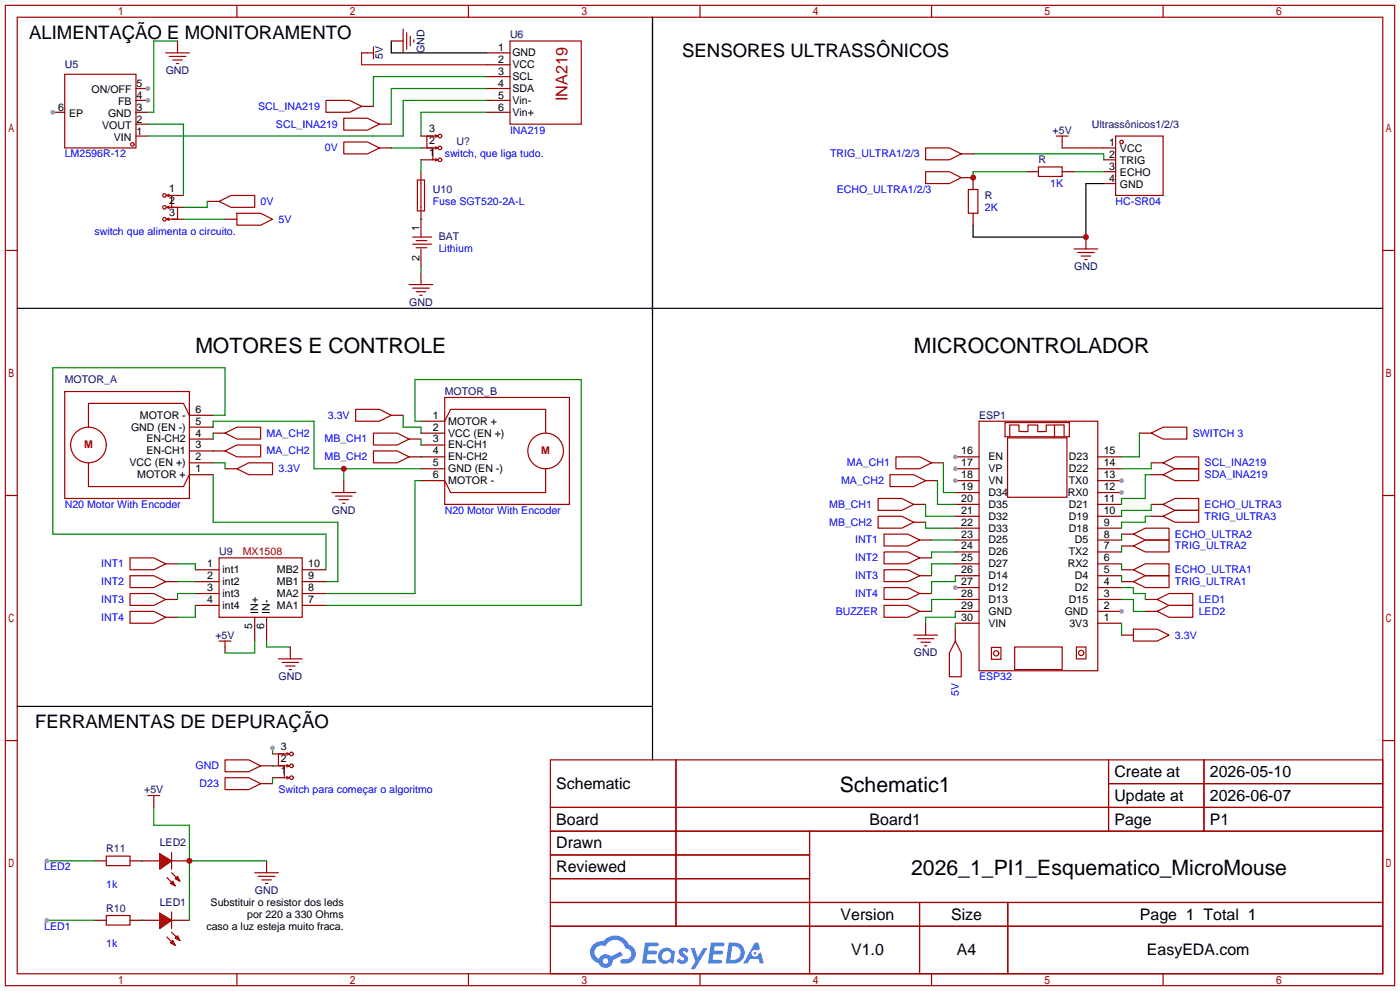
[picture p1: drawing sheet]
<svg xmlns="http://www.w3.org/2000/svg" width="299mm" height="212mm" viewBox="0 0 299 212" stroke-linecap="round" stroke-linejoin="round" font-family="sans-serif">
<g fill="none" stroke="#a10000" stroke-width=".25">
<path d="M1.1 1.1h297.2v209.6h-297.2zM3.7 3.7h292.1v204.5h-292.1zM50.7 1.1v2.6M100.2 1.1v2.6M149.7 1.1v2.6M199.3 1.1v2.6M248.8 1.1v2.6M1.1 53.5h2.6M295.8 53.5h2.5M1.1 105.9h2.6M295.8 105.9h2.5M1.1 158.3h2.6"/>
<path d="M295.8 158.3h2.5M117.7 162.4h178.1v45.8h-178.1zM117.7 172.6h178.1M117.7 177.7h178.1M144.6 162.4v35.6M173.2 177.7v30.5M237.1 162.4v15.3M237.1 167.5h58.7M257.5 162.4v15.3M117.7 182.8h55.5M117.7 192.9h178.1M117.7 187.8h55.5"/>
<path d="M117.7 198h178.1M196.7 192.9v15.3M215.6 192.9v15.3M50.7 208.2v2.5M100.2 208.2v2.5M149.7 208.2v2.5M199.3 208.2v2.5M248.8 208.2v2.5"/>
</g>
<g fill="#5487ff">
<path d="M145.5 202.8a1.3 1.3 0 0 1 1.8 .3l-.4 .6a.54 .54 0 0 0-.9-.2l.1 .2a1.28 1.28 0 0 1 .8 2 1.53 1.53 0 0 1-2.2-.3l.5-.6 .8 .5a.31 .31 0 0 0 .4-.3 .31 .31 0 0 0-.3-.3 1.12 1.12 0 0 1-.6-1.9z"/>
<path d="M147.7 202.7h.9l.7 1.9 1.1-1.9h.9l-2.7 4.5h-.9l1-1.7z"/>
<path d="M138 201.5h1.6a1.31 1.31 0 0 1 1.2 .2 .4 .4 0 0 1-.3 .6h-1.8l-.1 .9h1.6a.4 .4 0 0 1 .4 .4 .4 .4 0 0 1-.4 .4h-1.7l-.2 1.2h1.4a.46 .46 0 0 1 .5 .1 .46 .46 0 0 1 .1 .5l-.3 .2h-2.7z"/>
<path d="M152.1 201.5h1.6a1.32 1.32 0 0 1 1.3 .2 .39 .39 0 0 1-.4 .6h-1.7l-.2 .9h1.7a.4 .4 0 0 1 .3 .4 .4 .4 0 0 1-.4 .4h-1.7l-.2 1.2h1.4a.46 .46 0 0 1 .5 .1 .46 .46 0 0 1 .1 .5l-.3 .2h-2.7z"/>
<path d="M161.5 201.5h.7l.4 1.3-.7 .4a.75 .75 0 0 0-1.1 .3 .75 .75 0 0 0 .5 1 .75 .75 0 0 0 .9-.6l.6-.3 .6 2.4h-.9l-.2-1h-1.9l-.5 1h-.9z"/>
<path d="M155.9 201.5l-.7 4.5h1.5a2.27 2.27 0 0 0 2.6-2.3 2.27 2.27 0 0 0-2.7-2.2zM156.6 202.3a1.5 1.5 0 0 1 1.8 1.5 1.5 1.5 0 0 1-1.9 1.4h-.3z"/>
<path d="M141.3 203.1a1.6 1.6 0 0 0-.3 2.3 1.6 1.6 0 0 0 2.3 .2l.8 .4 .3-2.5-.2-.3h-.4a1.58 1.58 0 0 0-2.5-.1zM141.9 203.6a.98 .98 0 0 1 1.6 .5 .98 .98 0 0 1-1.1 1.2 .94 .94 0 0 1-.8-.6 .94 .94 0 0 1 .3-1.1z"/>
<path d="M126.9 201.9a2.37 2.37 0 0 0 1.2 4 1.54 1.54 0 0 0 1.7 1 1.54 1.54 0 0 0 1.3-1.6l2.1-1.1-.5-.8-2 1.1a1.57 1.57 0 0 0-2.6 .4 1.5 1.5 0 0 1-.8-2.1 1.5 1.5 0 0 1 2.2-.5 2.23 2.23 0 0 1 2.3-1.4 2.23 2.23 0 0 1 2 1.8 1.16 1.16 0 0 1 1.2 1.1 1.16 1.16 0 0 1-1 1.3h-.7a.47 .47 0 0 0-.6 .3 .47 .47 0 0 0 .4 .6 2.17 2.17 0 0 0 2.5-1 2.17 2.17 0 0 0-.3-2.7l-.8-.4a3.2 3.2 0 0 0-5.4-.7l-1.2 .1zM129 205.4a.58 .58 0 0 1 1.1 0 .58 .58 0 0 1-1.1 0z"/>
<circle cx="161.5" cy="203.8" r=".28"/>
</g>
<g fill="none" stroke="#a10000" stroke-width=".25">
<path d="M13.8 15.9h15.3v15.7h-15.3z"/>
<circle cx="28.3" cy="30.9" r=".38"/>
</g>
<path d="M29.1 29.1h2.5M29.1 26.5h2.5M29.1 24h2.5M29.1 21.5h2.5" fill="none" stroke="#870000" stroke-width=".25"/>
<circle cx="31.6" cy="21.5" r=".51" fill="#999"/>
<path d="M29.1 18.9h2.5" fill="none" stroke="#870000" stroke-width=".25"/>
<circle cx="31.6" cy="18.9" r=".51" fill="#999"/>
<path d="M11.3 24h2.5" fill="none" stroke="#870000" stroke-width=".25"/>
<circle cx="11.3" cy="24" r=".51" fill="#999"/>
<path d="M78.6 11.3h1.3M79.9 10v2.6M86.2 6.2v5.1M87 7v3.5M87.8 7.7v2.1M88.5 8.5v.5M109.1 8.8h15.2v17.7h-15.2zM36.7 194.9v3.6" fill="none" stroke="#a10000" stroke-width=".25"/>
<path d="M77.3 11.3h1.3M83.7 8.8h2.5M104 11.3h5.1M104 13.8h5.1M104 16.4h5.1M104 18.9h5.1M104 21.5h5.1M104 24h5.1M30.4 196.7h3.8M36.7 196.7h3.8" fill="none" stroke="#870000" stroke-width=".25"/>
<path d="M77.3 11.3v2.5h26.7" fill="none" stroke="#c00" stroke-width=".25"/>
<path d="M83.7 8.8v2.5h20.3" fill="none" stroke="#000" stroke-width=".25"/>
<g fill="#f00" stroke="#a10000" stroke-width=".25">
<path d="M34.2 195.2l2.5 1.5-2.5 1.8z"/>
<path d="M36.4 201.5l.6-.5 .5 1.1z"/>
<path d="M37.5 200.5l.5-.5 .5 1z"/>
</g>
<path d="M22.7 195.7h5.1v2h-5.1zM36.7 199.3l1 1M36.7 182.2v3.6M54.5 186.6h5.1M55.2 187.3h3.6M56 188.1h2M56.8 188.8h.5M35.7 200.3l1 1" fill="none" stroke="#a10000" stroke-width=".25"/>
<path d="M20.2 196.7h2.5M27.8 196.7h2.6M30.4 184h3.8M36.7 184h3.8M57 184v2.6" fill="none" stroke="#870000" stroke-width=".25"/>
<path d="M30.4 196.7h.1" fill="none" stroke="#008700" stroke-width=".25"/>
<g fill="#f00" stroke="#a10000" stroke-width=".25">
<path d="M34.2 182.5l2.5 1.5-2.5 1.8z"/>
<path d="M36.4 188.8l.6-.5 .5 1.1z"/>
<path d="M37.5 187.8l.5-.5 .5 1z"/>
</g>
<path d="M22.7 183h5.1v2h-5.1zM35.7 187.6l1 1M36.7 186.6l1 1" fill="none" stroke="#a10000" stroke-width=".25"/>
<path d="M20.2 184h2.5M27.8 184h2.6" fill="none" stroke="#870000" stroke-width=".25"/>
<path d="M32.9 172.6v3.8h7.6v20.3M30.4 184h.1M40.5 184h16.5" fill="none" stroke="#008700" stroke-width=".25"/>
<circle cx="40.5" cy="184" r=".63" fill="#c00"/>
<path d="M10 184h10.2" fill="none" stroke="#008700" stroke-width=".25"/>
<circle cx="10" cy="184" r=".51" fill="#999"/>
<path d="M10 196.7h10.2" fill="none" stroke="#008700" stroke-width=".25"/>
<circle cx="10" cy="196.7" r=".51" fill="#999"/>
<path d="M104 21.5h-17.8v7.6h-54.6M208.2 32.9h27.9v1.3" fill="none" stroke="#008700" stroke-width=".25"/>
<g fill="none" stroke="#a10000" stroke-width=".25">
<path d="M225.9 29.1h2.6M227.2 29.1v1.3M238.6 29.1h10.2v12.7h-10.2zM207.1 40.5h2.1v5.1h-2.1z"/>
<circle cx="239.9" cy="30.4" r=".38"/>
</g>
<path d="M208.2 38v2.5M227.2 30.4v1.2M236.1 31.6h2.5M236.1 34.2h2.5M236.1 36.7h2.5M236.1 39.2h2.5M208.2 45.6v2.5M232.3 50.7v2.5" fill="none" stroke="#870000" stroke-width=".25"/>
<path d="M227.2 31.6h8.9" fill="none" stroke="#900" stroke-width=".25"/>
<path d="M236.1 39.2h-3.8v11.5h-24.1v-2.6" fill="none" stroke="#000" stroke-width=".25"/>
<circle cx="232.3" cy="50.7" r=".63" fill="#c00"/>
<path d="M198 36.7h5.1l2.5 1.3-2.5 1.2h-5.1zM222.1 35.7h5.1v2h-5.1zM229.7 53.2h5.1M230.5 54h3.6M231.3 54.7h2M232 55.5h.5" fill="none" stroke="#a10000" stroke-width=".25"/>
<path d="M205.6 38h2.6M219.6 36.7h2.5M227.2 36.7h2.5" fill="none" stroke="#870000" stroke-width=".25"/>
<path d="M219.6 36.7h-11.4v1.3M229.7 36.7h6.4" fill="none" stroke="#008700" stroke-width=".25"/>
<circle cx="208.2" cy="38" r=".63" fill="#c00"/>
<g fill="none" stroke="#870000" stroke-width=".25">
<path d="M38 8.8v2.5M77.3 22.7h2.6M81.2 26.5h2.5M205.6 32.9h2.6M90 46.9v3.8M90 53.2v3.8M90 58.3v2.5M40.5 98.9h5.1M40.5 96.4h5.1M40.5 93.9h5.1M40.5 91.3h5.1M40.5 88.8h5.1"/>
<path d="M83.7 88.8h2.5M90 90h5.1M90 92.6h5.1M90 95.1h5.1M90 97.7h5.1M40.5 101.5h5.1M48.1 100.2h2.6M90 100.2h5.1M90 102.7h5.1M41.8 121.8h5.1M41.8 124.3h5.1M41.8 126.9h5.1"/>
<path d="M41.8 129.4h5.1M54.5 132v5M57 132v5M64.6 121.8h5.1M64.6 124.3h5.1M64.6 126.9h5.1M64.6 129.4h5.1"/>
</g>
<g fill="none" stroke="#a10000" stroke-width=".25">
<path d="M35.4 11.3h5.1M36.2 12.1h3.6M37 12.8h2M37.7 13.6h.5M69.7 21.5h5.1l2.5 1.2-2.5 1.3h-5.1zM73.5 25.3h5.1l2.6 1.2-2.6 1.3h-5.1zM198 31.6h5.1l2.5 1.3-2.5 1.3h-5.1zM88.3 50.7h4M88.3 52.2h4M89 51.4h2.3M89 53h2.3M87.5 60.8h5.1"/>
<path d="M88.3 61.6h3.5M89 62.4h2.1M89.8 63.1h.5M13.8 83.7h26.7v22.9h-26.7zM18.9 98.9v5.1h20.3l1.3-2.5M40.5 88.8l-1.3-2.6h-20.3v5.1M76.1 87.5h5.1l2.5 1.3-2.5 1.2h-5.1zM95.1 85h26.7v22.8h-26.7zM95.1 90l1.3-2.5h20.3v5.1M46.9 119.3h17.7v12.7h-17.7zM50.7 100.2l2.5-1.3h5.1v2.6h-5.1zM116.7 100.2v5.1h-20.3l-1.3-2.6"/>
<circle cx="18.9" cy="95.1" r="3.8"/>
<circle cx="116.7" cy="96.4" r="3.8"/>
</g>
<path d="M38 8.8h-5.1v15.2h-1.3M104 16.4h-24.1v6.3M104 18.9h-20.3v7.6M90 57v1.3M45.6 91.3v-1.3h21.6v10.2h22.8M86.2 88.8v2.5h3.8v1.3M73.5 100.2v2.5" fill="none" stroke="#008700" stroke-width=".25"/>
<path d="M139.6 3.7v62.2h156.2" fill="none" stroke="#000" stroke-width=".25"/>
<circle cx="73.5" cy="100.2" r=".63" fill="#c00"/>
<g fill="none" stroke="#870000" stroke-width=".25">
<path d="M48.1 46.9h2.6M45.6 92.6h2.5M45.6 96.4h2.5M87.5 93.9h2.5M87.5 97.7h2.5M73.5 102.7v2.6M35.4 120.5h2.6M35.4 124.3h2.6M35.4 128.1h2.6M35.4 132h2.6M48.1 138.3v1.3M62.1 138.3v2.5"/>
<path d="M234.8 133.2h5.1M234.8 130.7h5.1"/>
</g>
<g fill="none" stroke="#a10000" stroke-width=".25">
<path d="M50.7 45.6h5.1l2.5 1.3-2.5 1.2h-5.1zM48.1 92.6l2.6-1.3h5.1v2.6h-5.1zM48.1 96.4l2.6-1.3h5.1v2.6h-5.1zM79.9 92.6h5.1l2.5 1.3-2.5 1.2h-5.1zM79.9 96.4h5.1l2.5 1.3-2.5 1.2h-5.1zM27.8 119.3h5.1l2.5 1.2-2.5 1.3h-5.1zM71 105.3h5.1M71.8 106h3.5M72.5 106.8h2M73.3 107.6h.5M27.8 123.1h5.1l2.5 1.2-2.5 1.3h-5.1zM27.8 126.9h5.1l2.5 1.2-2.5 1.3h-5.1z"/>
<path d="M27.8 130.7h5.1l2.5 1.3-2.5 1.2h-5.1zM46.9 137h2.5M48.1 137v1.3M59.6 140.8h5M60.3 141.6h3.6M61.1 142.4h2M61.8 143.1h.6"/>
</g>
<g fill="none" stroke="#008700" stroke-width=".25">
<path d="M45.6 96.4h.1M45.6 88.8h2.5v-10.2h-36.8v35.6h58.4v7.6M45.6 98.9h2.5v1.3M45.6 92.6v1.3M90 97.7h.1M90 93.9v1.2M90 90h-1.2v-8.8h35.5v48.2h-54.6M45.6 101.5v10.1h26.7v12.7h-2.6M90 102.7h-1.2v24.2h-19.1M38 120.5h3.8v1.3M38 124.3h3.8M41.8 129.4v2.6h-3.8"/>
<path d="M41.8 126.9h-3.8v1.2M54.5 137v2.6h-6.4M57 137v1.3h5.1"/>
</g>
<path d="M3.7 65.9h135.9v96.5" fill="none" stroke="#000" stroke-width=".25"/>
<circle cx="239.9" cy="130.7" r=".51" fill="#999"/>
<path d="M204.3 97.7h5.1M234.8 97.7h5.1M234.8 118h5.1M234.8 115.4h5.1M234.8 100.2h5.1M234.8 128.1h5.1M234.8 125.6h5.1M234.8 123.1h5.1M234.8 120.5h5.1" fill="none" stroke="#870000" stroke-width=".25"/>
<circle cx="204.3" cy="97.7" r=".51" fill="#999"/>
<path d="M204.3 100.2h5.1" fill="none" stroke="#870000" stroke-width=".25"/>
<circle cx="204.3" cy="100.2" r=".51" fill="#999"/>
<path d="M204.3 102.7h5.1" fill="none" stroke="#870000" stroke-width=".25"/>
<circle cx="204.3" cy="102.7" r=".51" fill="#999"/>
<path d="M204.3 105.3h5.1M204.3 107.8h5.1M204.3 110.4h5.1M204.3 112.9h5.1M204.3 115.4h5.1M204.3 118h5.1M204.3 120.5h5.1M204.3 123.1h5.1M204.3 125.6h5.1" fill="none" stroke="#870000" stroke-width=".25"/>
<circle cx="204.3" cy="125.6" r=".51" fill="#999"/>
<path d="M234.8 112.9h5.1M234.8 110.4h5.1M234.8 107.8h5.1M234.8 105.3h5.1M204.3 128.1h5.1M204.3 130.7h5.1M204.3 133.2h5.1" fill="none" stroke="#870000" stroke-width=".25"/>
<circle cx="239.9" cy="105.3" r=".51" fill="#999"/>
<path d="M234.8 102.7h5.1" fill="none" stroke="#870000" stroke-width=".25"/>
<circle cx="239.9" cy="102.7" r=".51" fill="#999"/>
<g fill="none" stroke="#a10000" stroke-width=".25">
<path d="M73.5 30.4h5.1l2.6 1.2-2.6 1.3h-5.1zM89.3 38.5h1.5v6.6h-1.5zM90 39.2v5.1M93.1 28.8l.5 .3h-2.3v2.5h1.3M93.1 31.4l.5 .2h-1v2.6h1M93.1 33.9l.5 .3M93.6 29.1l-.5 .2M93.6 34.2l-.5 .2M93.6 31.6l-.5 .3M35.7 41.8h1v2.5h-1l.5 .3M35.7 41.8l.5 .2M36.2 46.6l-.5 .3"/>
<path d="M36.2 41.5l-.5 .3M36.2 44.1l-.5 .2M36.7 44.3h1.3v2.6h-2.3l.5 .2M46.9 43.1l2.5-1.3h5.1v2.5h-5.1zM191.6 97.7h5.1l2.6 1.2-2.6 1.3h-5.1zM209.4 90h25.4v53.4h-25.4zM215 90.3h13.7v3.1h-13.7zM215.5 93.6h12.7v12.7h-12.7zM216 93.4v-2.6h2v1.4l1.9 .1v-1.5l2.1 .1v1.4l1.8-.1v-1.3l3.8-.1v2.6M225.6 90.9v2.6M246.3 92.6l2.5-1.3h5.1v2.6h-5.1zM248.8 98.9l2.5-1.2h5.1v2.5h-5.1z"/>
<path d="M187.8 106.6h5.1l2.6 1.2-2.6 1.3h-5.1zM187.8 110.4h5.1l2.6 1.2-2.6 1.3h-5.1zM189.1 114.2h5.1l2.5 1.2-2.5 1.3h-5.1zM189.1 118h5.1l2.5 1.3-2.5 1.2h-5.1zM190.4 101.5h5.1l2.5 1.2-2.5 1.3h-5.1zM242.4 114.2l2.6-1.3h5.1v2.5h-5.1zM242.4 116.7l2.6-1.3h5.1v2.6h-5.1zM248.8 107.8l2.5-1.2h5.1v2.5h-5.1zM248.8 110.4l2.5-1.3h5.1v2.5h-5.1zM248.8 101.5l2.5-1.3h5.1v2.5h-5.1zM189.1 125.6h5.1l2.5 1.3-2.5 1.2h-5.1zM189.1 121.8h5.1l2.5 1.3-2.5 1.2h-5.1z"/>
<path d="M189.1 129.4h5.1l2.5 1.3-2.5 1.3h-5.1zM195.5 135.8h5M196.2 136.5h3.6M197 137.3h2M197.7 138h.5M204.3 137l1.3 2.6v5.1h-2.5v-5.1zM212.1 138.4h2v2.5h-2zM217 138.3h10.2v4.8h-10.2zM230.3 138.3h2v2.5h-2zM242.4 134.5h5.1l2.6 1.3-2.6 1.2h-5.1zM242.4 124.3l2.6-1.2h5.1v2.5h-5.1zM242.4 121.8l2.6-1.3h5.1v2.6h-5.1z"/>
<path d="M247.5 128.1l2.6-1.2h5v2.5h-5zM247.5 130.7l2.6-1.3h5v2.6h-5zM31.6 170.1h2.6M32.9 170.1v1.2M48.1 166.2h5.1l2.6 1.3-2.6 1.3h-5.1zM48.1 162.4h5.1l2.6 1.3-2.6 1.3h-5.1zM61.3 160.9l.5 .3h-2.2v2.5h1.2M61.3 163.4l.5 .3h-1v2.5h1M61.3 166l.5 .2M61.8 161.2l-.5 .2M61.8 166.2l-.5 .3M61.8 163.7l-.5 .3"/>
<circle cx="94.1" cy="31.6" r=".38"/>
<circle cx="94.1" cy="34.2" r=".38"/>
<circle cx="94.1" cy="29.1" r=".38"/>
<circle cx="35.2" cy="41.8" r=".38"/>
<circle cx="35.2" cy="44.3" r=".38"/>
<circle cx="35.2" cy="46.9" r=".38"/>
<circle cx="213.1" cy="139.7" r=".56"/>
<circle cx="231.3" cy="139.6" r=".56"/>
<circle cx="62.4" cy="161.2" r=".38"/>
<circle cx="62.4" cy="166.2" r=".38"/>
<circle cx="62.4" cy="163.7" r=".38"/>
</g>
<g fill="none" stroke="#870000" stroke-width=".25">
<path d="M81.2 31.6h2.5M90 36.7v2.5M90 29.1h2.6M90 31.6h2.6M90 34.2h2.6M36.7 46.9h2.5M36.7 44.3h2.5M36.7 41.8h2.5M44.3 43.1h2.6M90 44.3v2.6M199.3 98.9h2.5M243.7 92.6h2.6"/>
<path d="M246.3 98.9h2.5M195.5 107.8h2.5M195.5 111.6h2.5M196.7 115.4h2.6M196.7 119.3h2.6M198 102.7h2.5M239.9 114.2h2.5M239.9 116.7h2.5M246.3 107.8h2.5M246.3 110.4h2.5M246.3 101.5h2.5M196.7 126.9h2.6"/>
<path d="M196.7 123.1h2.6M196.7 130.7h2.6M198 133.2v2.6M204.3 134.5v2.5M239.9 135.8h2.5M239.9 124.3h2.5M239.9 121.8h2.5M245 130.7h2.5M245 128.1h2.5M32.9 171.3v1.3M55.8 163.7h5M55.8 167.5h2.5"/>
<path d="M58.3 161.2h2.5M58.3 166.2h2.5"/>
</g>
<g fill="none" stroke="#008700" stroke-width=".25">
<path d="M31.6 26.5h7.6v15.3M83.7 31.6h6.3M90 34.2v2.5M104 24h-14v5.1M39.2 46.9h8.9M44.3 43.1v1.2h-5.1M90 46.9h.1M201.8 98.9v6.4h2.5M243.7 92.6v5.1h-3.8M246.3 98.9v1.3h-6.4M198 107.8v2.6h6.3M198 111.6v1.3h6.3"/>
<path d="M199.3 115.4h5M200.5 102.7v5.1h3.8M204.3 118h-5v1.3M239.9 114.2v1.2M239.9 116.7v1.3M246.3 101.5h-1.3v5.1h-5.1v1.2M246.3 107.8v1.3h-6.4v1.3M246.3 110.4h-1.3v1.2h-5.1v1.3M204.3 123.1v1.2h-5v2.6M204.3 130.7v1.3h-6.3v1.2M204.3 133.2v1.3M204.3 120.5h-5v2.6"/>
<path d="M204.3 128.1h-5v2.6M239.9 120.5v1.3M239.9 123.1v1.2M239.9 133.2v2.6M239.9 125.6h2.5v1.3h2.6v1.2M239.9 128.1h2.5v2.6h2.6M58.3 159.9v1.3M58.3 163.7h.1M58.3 166.2v1.3"/>
</g>
<path d="M139.6 3.7v63.5M3.7 151h135.9" fill="none" stroke="#000" stroke-width=".25"/>
<circle cx="58.3" cy="159.9" r=".51" fill="#999"/>
<g font-size="4.5">
<text x="41.8" y="75.5">MOTORES E CONTROLE</text>
<text x="195.5" y="75.5">MICROCONTROLADOR</text>
<text x="179.6" y="169.2">Schematic1</text>
<text x="194.9" y="187">2026_1_PI1_Esquematico_MicroMouse</text>
</g>
<g font-size="4">
<text x="6.2" y="8.3">ALIMENTAÇÃO E MONITORAMENTO</text>
<text x="145.9" y="12.1">SENSORES ULTRASSÔNICOS</text>
<text x="7.5" y="155.6">FERRAMENTAS DE DEPURAÇÃO</text>
</g>
<text font-size="3.5" fill="#a00000" x="121.4" y="21.7" transform="rotate(-90 121.4 21.7)">INA219</text>
<g font-size="3.4">
<text x="238.4" y="166.1">Create at</text>
<text x="258.8" y="166.1">2026-05-10</text>
<text x="119" y="168.7">Schematic</text>
<text x="238.4" y="171.2">Update at</text>
<text x="258.8" y="171.2">2026-06-07</text>
<text x="119" y="176.3">Board</text>
<text x="186" y="176.3">Board1</text>
<text x="238.4" y="176.3">Page</text>
<text x="258.8" y="176.3">P1</text>
<text x="119" y="181.4">Drawn</text>
<text x="119" y="186.5">Reviewed</text>
<text x="179.8" y="196.6">Version</text>
<text x="203.5" y="196.6">Size</text>
<text x="243.8" y="196.6">Page 1 Total 1</text>
<text x="182.1" y="204.2">V1.0</text>
<text x="204.7" y="204.2">A4</text>
<text x="245.3" y="204.2">EasyEDA.com</text>
</g>
<g font-size="2.3" fill="#000080">
<text x="90.8" y="11.3" transform="rotate(-90 90.8 11.3)">GND</text>
<text x="109.1" y="8.2">U6</text>
<text x="13.8" y="14.6">U5</text>
<text x="35.5" y="15.8">GND</text>
<text x="81.9" y="12.7" transform="rotate(-90 81.9 12.7)">5V</text>
<text x="225.2" y="28.5">+5V</text>
<text x="233.6" y="27.3">Ultrassônicos1/2/3</text>
<text x="97.7" y="31.1">U?</text>
<text x="222.1" y="34.9">R</text>
<text x="92.6" y="41.2">U10</text>
<text x="210.7" y="42.5">R</text>
<text x="93.9" y="51.4">BAT</text>
<text x="229.8" y="57.7">GND</text>
<text x="87.5" y="65.4">GND</text>
<text x="13.8" y="81.9">MOTOR_A</text>
<text x="95.1" y="84.4">MOTOR_B</text>
<text x="209.4" y="89.5">ESP1</text>
<text x="71" y="109.8">GND</text>
<text x="46.9" y="118.7">U9</text>
<text x="46.1" y="136.5">+5V</text>
<text x="195.5" y="140.3">GND</text>
<text x="59.6" y="145.4">GND</text>
<text x="30.8" y="169.5">+5V</text>
<text x="22.7" y="182.2">R11</text>
<text x="34.2" y="180.9">LED2</text>
<text x="54.5" y="191.1">GND</text>
<text x="22.7" y="194.9">R10</text>
<text x="34.2" y="193.6">LED1</text>
</g>
<g font-size="2.3">
<text x="106.6" y="11">1</text>
<text x="106.6" y="13.5">2</text>
<text x="106.6" y="16.1">3</text>
<text x="109.6" y="12">GND</text>
<text x="109.6" y="14.5">VCC</text>
<text x="109.6" y="17.1">SCL</text>
<text x="12.5" y="23.7">6</text>
<text x="19.6" y="19.9">ON/OFF</text>
<text x="25.2" y="22.4">FB</text>
<text x="29.2" y="23.7">3</text>
<text x="29.2" y="21.2">4</text>
<text x="29.2" y="18.6">5</text>
<text x="106.6" y="18.6">4</text>
<text x="106.6" y="21.2">5</text>
<text x="106.6" y="23.7">6</text>
<text x="109.6" y="19.6">SDA</text>
<text x="109.6" y="22.2">Vin-</text>
<text x="14.8" y="25">EP</text>
<text x="21.8" y="27.5">VOUT</text>
<text x="23.1" y="25">GND</text>
<text x="29.2" y="28.8">1</text>
<text x="29.2" y="26.2">2</text>
<text x="91.8" y="28.3">3</text>
<text x="109.6" y="24.7">Vin+</text>
<text x="24.4" y="30">VIN</text>
<text x="91.8" y="30.8">2</text>
<text x="91.8" y="33.4">1</text>
<text x="237.2" y="31.3">1</text>
<text x="237.2" y="33.9">2</text>
<text x="239.6" y="32.6">VCC</text>
<text x="239.6" y="35.1">TRIG</text>
<text x="36.2" y="41">1</text>
<text x="237.2" y="36.4">3</text>
<text x="237.2" y="38.9">4</text>
<text x="239.6" y="37.7">ECHO</text>
<text x="239.6" y="40.2">GND</text>
<text x="36.2" y="46.1">3</text>
<text x="36.2" y="43.5">2</text>
<text x="89.7" y="49.4" transform="rotate(-90 89.7 49.4)">1</text>
<text x="89.7" y="55.7" transform="rotate(-90 89.7 55.7)">2</text>
<text x="29.9" y="89.5">MOTOR -</text>
<text x="41.8" y="88.2">6</text>
<text x="92.6" y="89.5">1</text>
<text x="28" y="92">GND (EN -)</text>
<text x="31.3" y="94.6">EN-CH2</text>
<text x="41.8" y="95.8">3</text>
<text x="41.8" y="93.3">4</text>
<text x="41.8" y="90.8">5</text>
<text x="92.6" y="92">2</text>
<text x="92.6" y="94.6">3</text>
<text x="95.9" y="90.8">MOTOR +</text>
<text x="95.9" y="93.3">VCC (EN +)</text>
<text x="95.9" y="95.8">EN-CH1</text>
<text x="27.7" y="99.7">VCC (EN +)</text>
<text x="31.3" y="97.1">EN-CH1</text>
<text x="41.8" y="100.9">1</text>
<text x="41.8" y="98.4">2</text>
<text x="92.6" y="97.1">4</text>
<text x="92.6" y="99.7">5</text>
<text x="95.9" y="98.4">EN-CH2</text>
<text x="95.9" y="100.9">GND (EN -)</text>
<text x="205.6" y="97.1">16</text>
<text x="205.6" y="99.7">17</text>
<text x="211.5" y="98.4">EN</text>
<text x="211.5" y="100.9">VP</text>
<text x="228.6" y="100.9">D22</text>
<text x="228.6" y="98.4">D23</text>
<text x="236.1" y="99.7">14</text>
<text x="236.1" y="97.1">15</text>
<text x="29.4" y="102.2">MOTOR +</text>
<text x="92.6" y="102.2">6</text>
<text x="95.9" y="103.5">MOTOR -</text>
<text x="205.6" y="102.2">18</text>
<text x="205.6" y="104.7">19</text>
<text x="205.6" y="107.3">20</text>
<text x="211.5" y="103.5">VN</text>
<text x="211.5" y="106">D34</text>
<text x="228.4" y="106">RX0</text>
<text x="228.6" y="103.5">TX0</text>
<text x="236.1" y="107.3">11</text>
<text x="236.1" y="104.7">12</text>
<text x="236.1" y="102.2">13</text>
<text x="205.6" y="109.8">21</text>
<text x="205.6" y="112.4">22</text>
<text x="211.5" y="108.5">D35</text>
<text x="211.5" y="111.1">D32</text>
<text x="211.5" y="113.6">D33</text>
<text x="228.6" y="113.6">D18</text>
<text x="228.6" y="111.1">D19</text>
<text x="228.6" y="108.5">D21</text>
<text x="236.1" y="112.4">9</text>
<text x="236.1" y="109.8">10</text>
<text x="205.6" y="114.9">23</text>
<text x="205.6" y="117.4">24</text>
<text x="205.6" y="120">25</text>
<text x="211.5" y="116.2">D25</text>
<text x="211.5" y="118.7">D26</text>
<text x="228.6" y="118.7">TX2</text>
<text x="229.9" y="116.2">D5</text>
<text x="236.1" y="120">6</text>
<text x="236.1" y="117.4">7</text>
<text x="236.1" y="114.9">8</text>
<text x="44.3" y="121.2">1</text>
<text x="44.3" y="123.8">2</text>
<text x="47.6" y="122.5">int1</text>
<text x="47.6" y="125.1">int2</text>
<text x="59.2" y="125.1">MB1</text>
<text x="59.2" y="122.5">MB2</text>
<text x="65.9" y="123.8">9</text>
<text x="65.9" y="121.2">10</text>
<text x="205.6" y="122.5">26</text>
<text x="205.6" y="125.1">27</text>
<text x="211.5" y="121.2">D27</text>
<text x="211.5" y="123.8">D14</text>
<text x="228.4" y="121.2">RX2</text>
<text x="229.9" y="123.8">D4</text>
<text x="236.1" y="125.1">4</text>
<text x="236.1" y="122.5">5</text>
<text x="44.3" y="126.3">3</text>
<text x="44.3" y="128.9">4</text>
<text x="47.6" y="127.6">int3</text>
<text x="47.6" y="130.1">int4</text>
<text x="55.2" y="131.2" transform="rotate(-90 55.2 131.2)">IN+</text>
<text x="57.7" y="131.2" transform="rotate(-90 57.7 131.2)">IN-</text>
<text x="59.2" y="130.1">MA1</text>
<text x="59.2" y="127.6">MA2</text>
<text x="65.9" y="128.9">7</text>
<text x="65.9" y="126.3">8</text>
<text x="205.6" y="127.6">28</text>
<text x="205.6" y="130.1">29</text>
<text x="211.5" y="126.3">D12</text>
<text x="211.5" y="128.9">D13</text>
<text x="211.5" y="131.4">GND</text>
<text x="227.8" y="131.4">GND</text>
<text x="228.6" y="128.9">D15</text>
<text x="229.9" y="126.3">D2</text>
<text x="236.1" y="130.1">2</text>
<text x="236.1" y="127.6">3</text>
<text x="53.9" y="134.5" transform="rotate(-90 53.9 134.5)">5</text>
<text x="56.5" y="134.5" transform="rotate(-90 56.5 134.5)">6</text>
<text x="205.6" y="132.7">30</text>
<text x="211.5" y="133.9">VIN</text>
<text x="228.8" y="133.9">3V3</text>
<text x="236.1" y="132.7">1</text>
<text x="60.1" y="160.4">3</text>
<text x="60.1" y="162.9">2</text>
<text x="60.1" y="165.4">1</text>
<text x="45" y="193.6">Substituir o resistor dos leds</text>
<text x="52.9" y="196.2">por 220 a 330 Ohms</text>
<text x="44.2" y="198.7">caso a luz esteja muito fraca.</text>
</g>
<g font-size="2.3" fill="#00f">
<text x="55.2" y="23.5">SCL_INA219</text>
<text x="59" y="27.3">SCL_INA219</text>
<text x="109.1" y="28.5">INA219</text>
<text x="13.8" y="33.6">LM2596R-12</text>
<text x="69.5" y="32.3">0V</text>
<text x="95.1" y="33.6">switch, que liga tudo.</text>
<text x="177.6" y="33.6">TRIG_ULTRA1/2/3</text>
<text x="179" y="41.2">ECHO_ULTRA1/2/3</text>
<text x="224.7" y="40">1K</text>
<text x="55.8" y="43.8">0V</text>
<text x="59.6" y="47.6">5V</text>
<text x="92.6" y="43.8">Fuse SGT520-2A-L</text>
<text x="210.7" y="45">2K</text>
<text x="238.6" y="43.8">HC-SR04</text>
<text x="20.2" y="50.1">switch que alimenta o circuito.</text>
<text x="93.9" y="53.9">Lithium</text>
<text x="70.1" y="89.5">3.3V</text>
<text x="57" y="93.3">MA_CH2</text>
<text x="69.4" y="94.6">MB_CH1</text>
<text x="255.1" y="93.3">SWITCH 3</text>
<text x="57" y="97.1">MA_CH2</text>
<text x="59.6" y="100.9">3.3V</text>
<text x="69.4" y="98.4">MB_CH2</text>
<text x="181.2" y="99.7">MA_CH1</text>
<text x="257.7" y="99.7">SCL_INA219</text>
<text x="179.9" y="103.5">MA_CH2</text>
<text x="257.7" y="102.2">SDA_INA219</text>
<text x="13.8" y="108.5">N20 Motor With Encoder</text>
<text x="95.1" y="109.8">N20 Motor With Encoder</text>
<text x="177.4" y="108.5">MB_CH1</text>
<text x="177.4" y="112.4">MB_CH2</text>
<text x="257.7" y="108.5">ECHO_ULTRA3</text>
<text x="257.7" y="111.1">TRIG_ULTRA3</text>
<text x="182.9" y="116.2">INT1</text>
<text x="182.9" y="120">INT2</text>
<text x="251.3" y="114.9">ECHO_ULTRA2</text>
<text x="251.3" y="117.4">TRIG_ULTRA2</text>
<text x="21.6" y="121.2">INT1</text>
<text x="21.6" y="125.1">INT2</text>
<text x="182.9" y="123.8">INT3</text>
<text x="251.3" y="125.1">TRIG_ULTRA1</text>
<text x="251.3" y="122.5">ECHO_ULTRA1</text>
<text x="21.6" y="128.9">INT3</text>
<text x="178.8" y="131.4">BUZZER</text>
<text x="182.9" y="127.6">INT4</text>
<text x="256.4" y="128.9">LED1</text>
<text x="256.4" y="131.4">LED2</text>
<text x="21.6" y="132.7">INT4</text>
<text x="251.3" y="136.5">3.3V</text>
<text x="205.1" y="148.7" transform="rotate(-90 205.1 148.7)">5V</text>
<text x="209.4" y="145.4">ESP32</text>
<text x="41.8" y="164.4">GND</text>
<text x="42.7" y="168.2">D23</text>
<text x="59.6" y="169.5">Switch para começar o algoritmo</text>
<text x="9.4" y="186">LED2</text>
<text x="22.7" y="189.8">1k</text>
<text x="9.4" y="198.7">LED1</text>
<text x="22.7" y="202.5">1k</text>
</g>
<g font-size="2.3" fill="#a00000">
<text x="18" y="95.8">M</text>
<text x="115.8" y="97.1">M</text>
<text x="51.9" y="118.7">MX1508</text>
</g>
</svg>
